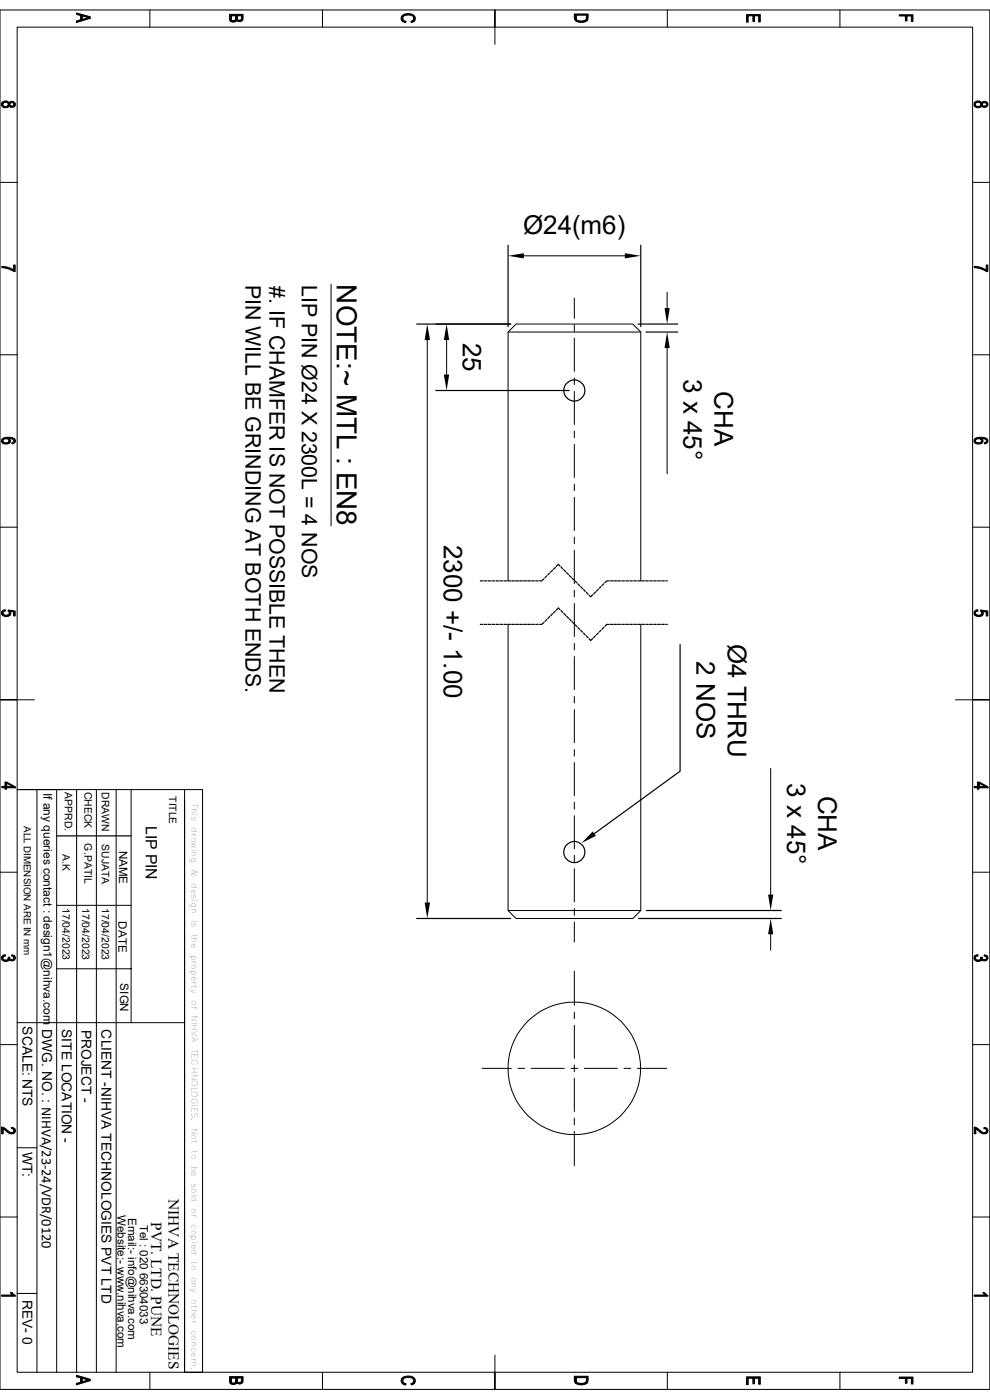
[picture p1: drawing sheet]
<svg xmlns="http://www.w3.org/2000/svg" width="210mm" height="297mm" viewBox="0 0 210 297" stroke-linecap="round" stroke-linejoin="round" font-family="sans-serif">
<g fill="none" stroke="#000" stroke-width=".21">
<path d="M0 2.1h210v292.7h-210zM3.6 5.8h202.7v285.3h-202.7zM31.8 2.1v3.7M68.4 2.1v3.7M105 2.1v7.3M141.6 2.1v3.7M178.2 2.1v3.7M0 38.7h3.6M206.3 38.7h3.7M111.1 54.3h21.4M0 75.3h3.6M70.2 60.3v51.2"/>
<path d="M90.6 72.1v119.4M94.7 72.1v7.4M107.8 70.4h28.1M121.8 63.2v4.3M121.8 68.9v1.4M121.8 71.8v7M141.5 62v3.4M141.5 73.8v26.7M206.3 75.3h3.7M121.8 80.2v1.4M121.8 83v7M121.8 91.4v1.4"/>
<path d="M121.8 94.3v7M0 111.8h3.6M121.8 102.7v1.4M121.8 105.5v7.1M121.8 114v1.4M121.8 116.8v7M206.3 111.8h3.7M107.8 123.2v-52.8l1.7-1.7h24.7l1.7 1.7v52.8M107.8 132.5v60.7l1.7 1.7h24.7l1.7-1.7v-60.7M121.8 125.2v1.4M121.8 128v7M121.8 136.5v1.4"/>
<path d="M121.8 139.3v7M0 148.5h7.3M121.8 147.7v1.4M121.8 150.5v7.1M121.8 159v1.4M202.7 148.5h7.3M3.6 167.5h35.6M7.8 167.5v123.6M12 167.5v123.6M16.3 167.5v123.6M20.4 167.5v123.6M24.6 167.5v123.6"/>
<path d="M27.8 167.5v49.5M39.2 167.5h3.8v123.6h-3.8zM39.2 169.6v121.5M121.8 161.8v7M121.8 170.2v1.5M121.8 173.1v7M163.5 163v26.8M0 185h3.6M12 192.1h15.8M107.8 193.2h28.1M121.8 181.5v1.4M121.8 184.3v7"/>
<path d="M121.8 192.7v1.5M121.8 195.6v4.3M163.5 198.2v3.4M206.3 185h3.7M3.6 217h35.6M12 205.5h15.8M121.8 206v7.3M121.8 214.7v1.4M121.8 217.5v7M0 221.6h3.6M102.3 226.7h6.2M109.9 226.7h1.4"/>
<path d="M112.7 226.7h7M121.1 226.7h1.5M121.8 225.9v1.5M121.8 228.8v7M121.8 237.2v1.4M124 226.7h7M132.4 226.7h1.4M135.2 226.7h6.2M206.3 221.6h3.7M0 258.2h3.6M3.6 243.5h4.2M121.8 240v7.3"/>
<path d="M206.3 258.2h3.7M3.6 274.4h4.2M31.8 291.1v3.7M68.4 291.1v3.7M105 287.5v7.3M141.6 291.1v3.7M178.2 291.1v3.7"/>
<circle cx="121.8" cy="226.6" r="14.1"/>
</g>
<g fill="none" stroke="#000" stroke-width=".25">
<path d="M107.8 52v17.3M135.9 52v17.3M88.4 68.7h19.9M135.3 68.7h8.5M137 70.4h6.8M92.5 82.8h28.2M101.9 123.2h.5M101.9 132.5h.5M102.7 123.2h.5M102.7 132.5h.5M103.5 123.2h.6M103.5 132.5h.6"/>
<path d="M104.4 123.2h.5M104.4 132.5h.5M105.2 123.2h.5M105.2 132.5h.5M106 123.2h.6M106 132.5h.6M106.9 123.2h.5M106.9 132.5h.5M107.7 123.2h.6M107.7 132.5h.6M108.5 123.2h.6M108.5 132.5h.6"/>
<path d="M109.4 123.2h.6M109.4 132.5h.6M110.2 123.2h.6M110.2 132.5h.6M111.1 123.2h.6M111.1 132.5h.6M111.9 123.2h.6M111.9 132.5h.6M112.8 123.2h.5M112.8 132.5h.5M113.6 123.2h.6M113.6 132.5h.6"/>
<path d="M115.4 122.8l-.5 .4h-.4M115.4 132l-.5 .5h-.4M116 122.2l-.4 .4M116 131.4l-.4 .4M116.6 121.6l-.4 .4M116.6 130.8l-.4 .4M117.2 121l-.4 .4M117.2 130.2l-.4 .4M117.8 120.4l-.4 .4M117.8 129.6l-.4 .4M118.8 120.1l-.4-.4-.4 .5M118.8 129.3l-.4-.3-.4 .5"/>
<path d="M119 120.3l.4 .4M119 129.5l.4 .4M119.6 120.9l.4 .4M119.6 130.1l.4 .5M120.2 121.5l.4 .4M120.2 130.7l.4 .4M120.8 122.1l.4 .4M120.8 131.3l.4 .4M121.4 122.7l.4 .4M121.4 131.9l.4 .4M122 123.3l.4 .4M122 132.5l.4 .4"/>
<path d="M122.6 123.9l.4 .4M122.6 133.1l.4 .4M123.2 124.5l.4 .4M123.2 133.7l.4 .4M123.8 125.1l.4 .4M123.8 134.3l.4 .4M124.4 125.6l.4 .5M124.4 134.9l.4 .4M125.7 126.2l-.4 .4-.3-.3M125.7 135.5l-.4 .4-.3-.4M126.3 125.6l-.4 .4M126.3 134.9l-.4 .4"/>
<path d="M126.9 125l-.4 .4M126.9 134.3l-.4 .4M127.5 124.4l-.4 .4M127.5 133.7l-.4 .4M128.1 123.8l-.4 .4M128.1 133.1l-.4 .4M129.1 123.2h-.4l-.4 .4M129.1 132.5h-.4l-.4 .4M129.4 123.2h.6M129.4 132.5h.6M130.2 123.2h.6M130.2 132.5h.6"/>
<path d="M131.1 123.2h.5M131.1 132.5h.5M131.9 123.2h.6M131.9 132.5h.6M132.8 123.2h.5M132.8 132.5h.5M133.6 123.2h.6M133.6 132.5h.6M134.5 123.2h.5M134.5 132.5h.5M135.3 123.2h.5M135.3 132.5h.5"/>
<path d="M136.1 123.2h.6M136.1 132.5h.6M137 123.2h.5M137 132.5h.5M137.8 123.2h.6M137.8 132.5h.6M138.7 123.2h.5M138.7 132.5h.5M139.5 123.2h.6M139.5 132.5h.6M140.4 123.2h.5M140.4 132.5h.5"/>
<path d="M141.2 123.2h.4M141.2 132.5h.4M144.3 136.7v26.9l-18.2 13.3M12 177.3h15.8M88.4 194.9h19.9M135.5 194.9h30.2M137.2 193.2h28.5"/>
<circle cx="121.8" cy="82.8" r="2.25"/>
<circle cx="121.8" cy="180.8" r="2.25"/>
</g>
<path d="M107.8 54.3l3.3-.6v1.1zM132.5 53.7l3.4 .6-3.4 .5zM90.6 68.7l.6 3.4h-1.1zM94.7 68.7l.6 3.4h-1.2zM94.1 79.5h1.2l-.6 3.3zM141 65.4h1.1l-.6 3.3zM141.5 70.4l.6 3.4h-1.1zM125.7 176.4l.7 .9-3 1.6zM90.1 191.5h1.1l-.6 3.4zM163.5 194.9l.5 3.3h-1.1zM162.9 189.8h1.1l-.5 3.4z" fill="#000"/>
<g fill="#000" stroke="#000" stroke-width=".21">
<path d="M16.2 2.8l2.9 .8v.3l-1.7-.5-.3 .8v-.9l-.9-.3z" fill-rule="evenodd"/>
<path d="M16.2 4.4l.9-.2 .3-.8v.7l1.4-.4 .3 .2-2.9 .9z" fill-rule="evenodd"/>
<path d="M49 3.3v.6a.49 .49 0 0 0 .5 .5 .49 .49 0 0 0 .5-.6v.8l-.4 .1-.6-.1z" fill-rule="evenodd"/>
<path d="M50.3 3.3v.5a.45 .45 0 0 0 .5 .5 .45 .45 0 0 0 .4-.5v.7h-.7l-.2-.1z" fill-rule="evenodd"/>
<path d="M48.7 3h2.9l-.1 1.2-.3 .3v-1.2h-.9v1.1l-.1-.1-.2 .2v-1.2h-1v1.3l-.3-.4z" fill-rule="evenodd"/>
<path d="M85.4 3.9a.65 .65 0 0 0 .7 .6v.3l-.6-.2z" fill-rule="evenodd"/>
<path d="M87.2 4.5l.3-.1 .3-.5v.7l-.6 .2z" fill-rule="evenodd"/>
<path d="M85.3 3.3l.6-.3 1.2-.1 .7 .3 .3 .4v.5l-.3 .5v-.7a1.28 1.28 0 0 0-2-.6l-.4 .4v.8l-.3-.5z" fill-rule="evenodd"/>
<path d="M122.2 3.2v.5a1.13 1.13 0 0 0 1.6 .7 .65 .65 0 0 0 .6-.7l.1 .7-.8 .3h-.8l-.7-.3z" fill-rule="evenodd"/>
<path d="M121.8 3h3l-.1 1.1-.2 .3-.1-1.2h-2.2v1.2l-.4-.5z" fill-rule="evenodd"/>
<path d="M158.4 3.1h2.9v1.6h-.3v-1.4h-.9v1.3h-.4v-1.3h-1v1.4h-.3z" fill-rule="evenodd"/>
<path d="M190.8 3.1h2.9v1.5h-.4v-1.2h-.9v1h-.3v-1h-1.3z" fill-rule="evenodd"/>
<path d="M.5 21.7l.1 .4a.61 .61 0 0 0 .6 .5 .61 .61 0 0 0 .6-.5l-.1 .6a.82 .82 0 0 1-1 0 .82 .82 0 0 1-.2-1z" fill-rule="evenodd"/>
<path d="M2.1 22.1a.46 .46 0 0 0 .4 .4 .46 .46 0 0 0 .5-.4v.5l-.4 .2-.6-.2z" fill-rule="evenodd"/>
<path d="M.6 21.6a.92 .92 0 0 1 1.3 .2 .68 .68 0 0 1 1.1-.2 .68 .68 0 0 1 0 1v-.5a.46 .46 0 0 0-.5-.3 .46 .46 0 0 0-.4 .3l-.1 .5-.1-.2-.1 .3v-.6a.63 .63 0 0 0-.6-.4 .63 .63 0 0 0-.6 .4z" fill-rule="evenodd"/>
<path d="M206.8 21.7l.1 .4a.61 .61 0 0 0 .6 .5 .61 .61 0 0 0 .6-.5v.6l-.2 .1a.79 .79 0 0 1-1-.1 .79 .79 0 0 1-.1-1z" fill-rule="evenodd"/>
<path d="M208.4 22.1a.49 .49 0 0 0 .4 .4 .49 .49 0 0 0 .5-.4v.5l-.3 .2-.6-.2z" fill-rule="evenodd"/>
<path d="M207 21.5a.95 .95 0 0 1 1.2 .3 .68 .68 0 0 1 1.1-.2 .68 .68 0 0 1 0 1v-.5a.49 .49 0 0 0-.5-.3 .49 .49 0 0 0-.4 .3v.5l-.2-.2-.1 .3v-.6a.63 .63 0 0 0-.6-.4 .63 .63 0 0 0-.6 .4z" fill-rule="evenodd"/>
<path d="M.4 56.5l1.3 .2 1.2 .6v-1.1h.3v1.4l-1.5-.6-1.3-.2z" fill-rule="evenodd"/>
<path d="M206.7 56.5l1.5 .3 1 .5v-1.1h.3v1.4h-.2l-1.1-.5-1.5-.3z" fill-rule="evenodd"/>
<path d="M.6 93.5a.72 .72 0 0 0 .6 .4 .72 .72 0 0 0 .7-.4l.1 .5-.4 .2-1-.1z" fill-rule="evenodd"/>
<path d="M1.9 93a.54 .54 0 0 1 .3 .5 .54 .54 0 0 1-.2 .5z" fill-rule="evenodd"/>
<path d="M.5 93.1l.6-.3h1.3l.6 .2v.6a.92 .92 0 0 0-1.1-.6l-.1 .3a.76 .76 0 0 0-1.2 .2v.5a.55 .55 0 0 1-.1-.9z" fill-rule="evenodd"/>
<path d="M3 93a.63 .63 0 0 1 .2 .8 .63 .63 0 0 1-.7 .4v-.3l.5-.3z" fill-rule="evenodd"/>
<path d="M206.9 93.5a.75 .75 0 0 0 .7 .4 .75 .75 0 0 0 .6-.4l.1 .5-.4 .2-1-.2z" fill-rule="evenodd"/>
<path d="M208.2 93a.54 .54 0 0 1 .3 .5 .54 .54 0 0 1-.2 .5z" fill-rule="evenodd"/>
<path d="M206.8 93.1l.6-.3h1.3l.6 .2v.6a1.01 1.01 0 0 0-1.1-.6v.3a.8 .8 0 0 0-1.3 .2v.5a.61 .61 0 0 1-.1-.9z" fill-rule="evenodd"/>
<path d="M209.3 93a.63 .63 0 0 1 .2 .8 .63 .63 0 0 1-.6 .4l-.1-.3 .5-.3z" fill-rule="evenodd"/>
<path d="M.4 129.8l.4-.4h.3v.2l-.5 .3v.7l-.3-.3z" fill-rule="evenodd"/>
<path d="M.6 130a.76 .76 0 0 0 .7 .5 .76 .76 0 0 0 .7-.5v.6l-.5 .2-.9-.2z" fill-rule="evenodd"/>
<path d="M2.1 129.7a.57 .57 0 0 1 0 .9z" fill-rule="evenodd"/>
<path d="M1.7 129.4l1.5 .2v1.1h-.3v-.9l-.8-.1-.1 .9z" fill-rule="evenodd"/>
<path d="M206.7 129.7l.7-.3 .1 .2-.6 .3v.7a.64 .64 0 0 1-.2-.9z" fill-rule="evenodd"/>
<path d="M206.9 130a.72 .72 0 0 0 .7 .5 .72 .72 0 0 0 .7-.5v.6l-.5 .2-.8-.2z" fill-rule="evenodd"/>
<path d="M208.4 129.7a.61 .61 0 0 1 0 .9z" fill-rule="evenodd"/>
<path d="M208 129.4l1.5 .2v1.1h-.3v-.9l-.8-.1-.1 .9v-.7l-.3-.2z" fill-rule="evenodd"/>
<path d="M1.4 166.2v.6h1.3l.6 .3h-1.9z" fill-rule="evenodd"/>
<path d="M1.1 165.9h.3l1.9 1v.2l-1.9-.9v1.2h-.3v-.3h-.7v-.3h.7z" fill-rule="evenodd"/>
<path d="M207.7 166.2v.6h1.3l.6 .3h-1.9z" fill-rule="evenodd"/>
<path d="M207.3 165.9h.4l1.9 1v.2l-1.9-.9v1.2h-.4v-.3h-.6v-.3h.6z" fill-rule="evenodd"/>
<path d="M.6 202.7l.5-.2 .1 .3-.5 .1-.1 .3z" fill-rule="evenodd"/>
<path d="M.5 202.8l.1-.1v.5a.63 .63 0 0 0 .6 .5 .63 .63 0 0 0 .6-.5l-.1 .6a.81 .81 0 0 1-1.1 0 .81 .81 0 0 1-.1-1z" fill-rule="evenodd"/>
<path d="M1.7 203.1h.3v.6l-.1-.2-.1 .3z" fill-rule="evenodd"/>
<path d="M2.5 202.6l.5 .1v.5l-.2-.3-.3-.1z" fill-rule="evenodd"/>
<path d="M2 203.2a.48 .48 0 0 0 .5 .4 .48 .48 0 0 0 .5-.4v-.5a.69 .69 0 0 1 0 1 .69 .69 0 0 1-1 0z" fill-rule="evenodd"/>
<path d="M206.9 202.7l.5-.2 .1 .3-.4 .1-.2 .3z" fill-rule="evenodd"/>
<path d="M206.7 202.9l.2-.2v.5a.63 .63 0 0 0 .6 .5 .63 .63 0 0 0 .6-.5v.6l-.2 .1a.84 .84 0 0 1-.9-.1 .84 .84 0 0 1-.3-.9z" fill-rule="evenodd"/>
<path d="M208 203.1h.4l-.1 .6-.1-.2-.1 .3z" fill-rule="evenodd"/>
<path d="M208.8 202.6l.5 .1v.5l-.1-.3-.5-.1z" fill-rule="evenodd"/>
<path d="M208.3 203.2a.5 .5 0 0 0 .5 .4 .5 .5 0 0 0 .5-.4v-.5a.69 .69 0 0 1 0 1 .69 .69 0 0 1-1 0z" fill-rule="evenodd"/>
<path d="M2.4 239.2a.68 .68 0 0 1 .8 .4 .68 .68 0 0 1-.2 .8v-.7l-.6-.3z" fill-rule="evenodd"/>
<path d="M208.7 239.2a.68 .68 0 0 1 .8 .4 .68 .68 0 0 1-.2 .8v-.7l-.6-.3z" fill-rule="evenodd"/>
<path d="M.3 239.1l.7 .2 .7 .6a.68 .68 0 0 0 .7 .4 .68 .68 0 0 0 .6-.4l-.1 .6h-.7l-1.5-1v1h-.4z" fill-rule="evenodd"/>
<path d="M206.7 239.1l.6 .2 .8 .6a.69 .69 0 0 0 .6 .4 .69 .69 0 0 0 .6-.4v.5l-.8 .1-1.5-1v1h-.3z" fill-rule="evenodd"/>
<path d="M2.2 274.2h.4v.5z" fill-rule="evenodd"/>
<path d="M.3 274.7h2.3l.1-.3 .6 .4v.2h-3z" fill-rule="evenodd"/>
<path d="M208.5 274.2h.4v.5z" fill-rule="evenodd"/>
<path d="M206.7 274.7h2.2l.1-.3 .6 .4v.2h-2.9z" fill-rule="evenodd"/>
<path d="M16.2 291.8l2.9 .8v.3l-1.7-.5-.3 .8v-.9l-.9-.2z" fill-rule="evenodd"/>
<path d="M16.2 293.5l.9-.3 .3-.8v.8l1.3-.4 .4 .1-2.9 .9z" fill-rule="evenodd"/>
<path d="M49 292.4v.5a.49 .49 0 0 0 .5 .5 .49 .49 0 0 0 .5-.5v.7l-.9 .1-.1-.1z" fill-rule="evenodd"/>
<path d="M50.3 292.4v.4a.45 .45 0 0 0 .5 .5 .45 .45 0 0 0 .4-.5v.7h-.7l-.2-.1z" fill-rule="evenodd"/>
<path d="M48.7 292.1h2.9l-.1 1.1-.3 .3v-1.1h-.9v1l-.1-.1-.2 .3v-1.2h-1v1.2l-.3-.4z" fill-rule="evenodd"/>
<path d="M85.4 292.9a.82 .82 0 0 0 .7 .7v.2l-.6-.2z" fill-rule="evenodd"/>
<path d="M87.2 293.5l.4-.2 .2-.4v.7l-.6 .2z" fill-rule="evenodd"/>
<path d="M85.4 292.2l.9-.3 .9 .1a.91 .91 0 0 1 .8 .6 .91 .91 0 0 1-.2 1v-.7a1.22 1.22 0 0 0-1.8-.6l-.6 .5v.7l-.3-.4a.76 .76 0 0 1 .3-.9z" fill-rule="evenodd"/>
<path d="M122.2 292.3v.4a.97 .97 0 0 0 1.4 .8 .74 .74 0 0 0 .8-.8l.1 .8-.2 .1-.8 .2h-.7l-.6-.3z" fill-rule="evenodd"/>
<path d="M121.8 292h3l-.1 1.2-.2 .3-.1-1.2h-2.2v1.2l-.4-.6z" fill-rule="evenodd"/>
<path d="M158.4 292.1h2.9v1.6h-.3v-1.3h-.9v1.2h-.4v-1.2h-1v1.4h-.3z" fill-rule="evenodd"/>
<path d="M190.8 292.1h2.9v1.5h-.4v-1.2h-.9v1.1h-.3v-1.1h-1.3z" fill-rule="evenodd"/>
</g>
<text font-size="5.9" x="71.5" y="60.3" transform="rotate(90 71.5 60.3)">NOTE:~ MTL : EN8</text>
<g font-size="5.5">
<text x="111" y="49.7">Ø24(m6)</text>
<text x="98.2" y="72.8" transform="rotate(90 98.2 72.8)">25</text>
<text x="145" y="80.3" transform="rotate(90 145 80.3)">3 x 45°</text>
<text x="151.6" y="82.9" transform="rotate(90 151.6 82.9)">CHA</text>
<text x="94.2" y="115.6" transform="rotate(90 94.2 115.6)">2300 +/- 1.00</text>
<text x="154.4" y="136.5" transform="rotate(90 154.4 136.5)">Ø4 THRU</text>
<text x="147.7" y="140.3" transform="rotate(90 147.7 140.3)">2 NOS</text>
<text x="167" y="166.2" transform="rotate(90 167 166.2)">3 x 45°</text>
<text x="173.6" y="168.8" transform="rotate(90 173.6 168.8)">CHA</text>
</g>
<g font-size="4.5">
<text x="52.1" y="60.4" transform="rotate(90 52.1 60.4)">PIN WILL BE GRINDING AT BOTH ENDS.</text>
<text x="57.1" y="60.7" transform="rotate(90 57.1 60.7)">#. IF CHAMFER IS NOT POSSIBLE THEN</text>
<text x="64" y="60.5" transform="rotate(90 64 60.5)">LIP PIN Ø24 X 2300L = 4 NOS</text>
</g>
<g font-size="3.3">
<text x="30.9" y="175.2" transform="rotate(90 30.9 175.2)">LIP PIN</text>
<text x="35.8" y="254.3" transform="rotate(90 35.8 254.3)">NIHVA TECHNOLOGIES</text>
<text x="32.1" y="259.3" transform="rotate(90 32.1 259.3)">PVT. LTD. PUNE</text>
</g>
<g font-size="2.9">
<text x="4.7" y="217.8" transform="rotate(90 4.7 217.8)">SCALE: NTS</text>
<text x="8.9" y="218.3" transform="rotate(90 8.9 218.3)">DWG. NO. : NIHVA/23-24/VDR/0120</text>
<text x="13.1" y="218.3" transform="rotate(90 13.1 218.3)">SITE LOCATION -</text>
<text x="17.3" y="218.4" transform="rotate(90 17.3 218.4)">PROJECT -</text>
<text x="21.5" y="218.4" transform="rotate(90 21.5 218.4)">CLIENT -NIHVA TECHNOLOGIES PVT LTD</text>
<text x="4.7" y="244.3" transform="rotate(90 4.7 244.3)">WT:</text>
<text x="4.7" y="275.8" transform="rotate(90 4.7 275.8)">REV- 0</text>
</g>
<g font-size="2.5">
<text x="9.2" y="168.2" transform="rotate(90 9.2 168.2)">If any queries contact : design1@nihva.com</text>
<text x="25.3" y="180.5" transform="rotate(90 25.3 180.5)">NAME</text>
<text x="25.1" y="195.5" transform="rotate(90 25.1 195.5)">DATE</text>
<text x="25.5" y="208.6" transform="rotate(90 25.5 208.6)">SIGN</text>
<text x="24.9" y="257.8" transform="rotate(90 24.9 257.8)">Website:- www.nihva.com</text>
<text x="27.2" y="258.4" transform="rotate(90 27.2 258.4)">Email:- info@nihva.com</text>
<text x="29.6" y="259.8" transform="rotate(90 29.6 259.8)">Tel : 020 66304033</text>
</g>
<g font-size="2.2">
<text x="17.9" y="168" transform="rotate(90 17.9 168)">CHECK</text>
<text x="13.8" y="168.1" transform="rotate(90 13.8 168.1)">APPRD.</text>
<text x="21.6" y="168.1" transform="rotate(90 21.6 168.1)">DRAWN</text>
<text x="35.9" y="169" transform="rotate(90 35.9 169)">TITLE</text>
<text x="17.9" y="178.9" transform="rotate(90 17.9 178.9)">G.PATIL</text>
<text x="21.6" y="179.1" transform="rotate(90 21.6 179.1)">SUJATA</text>
<text x="13.3" y="181.1" transform="rotate(90 13.3 181.1)">A.K</text>
<text x="13.3" y="192.6" transform="rotate(90 13.3 192.6)">17/04/2023</text>
<text x="17.4" y="192.6" transform="rotate(90 17.4 192.6)">17/04/2023</text>
<text x="21.6" y="192.6" transform="rotate(90 21.6 192.6)">17/04/2023</text>
</g>
<text font-size="2.1" x="5" y="175.3" transform="rotate(90 5 175.3)">ALL DIMENSION ARE IN mm</text>
<g font-size="1.8">
<text x="40.6" y="170.3" transform="rotate(90 40.6 170.3)">This</text>
<text x="40.6" y="175.5" transform="rotate(90 40.6 175.5)">drawing</text>
<text x="40.6" y="184.4" transform="rotate(90 40.6 184.4)">&amp;</text>
<text x="40.6" y="187.4" transform="rotate(90 40.6 187.4)">design</text>
<text x="40.6" y="195.1" transform="rotate(90 40.6 195.1)">is</text>
<text x="40.6" y="198" transform="rotate(90 40.6 198)">the</text>
<text x="40.6" y="202.5" transform="rotate(90 40.6 202.5)">property</text>
<text x="40.6" y="212.1" transform="rotate(90 40.6 212.1)">of</text>
<text x="40.6" y="215.4" transform="rotate(90 40.6 215.4)">NIHVA</text>
<text x="40.6" y="222.5" transform="rotate(90 40.6 222.5)">TECHNOLOGIES.</text>
<text x="40.6" y="239.3" transform="rotate(90 40.6 239.3)">Not</text>
<text x="40.6" y="244" transform="rotate(90 40.6 244)">to</text>
<text x="40.6" y="247.3" transform="rotate(90 40.6 247.3)">be</text>
<text x="40.6" y="251" transform="rotate(90 40.6 251)">sold</text>
<text x="40.6" y="256.3" transform="rotate(90 40.6 256.3)">or</text>
<text x="40.6" y="259.7" transform="rotate(90 40.6 259.7)">copied</text>
<text x="40.6" y="267.5" transform="rotate(90 40.6 267.5)">to</text>
<text x="40.6" y="270.9" transform="rotate(90 40.6 270.9)">any</text>
<text x="40.6" y="275.6" transform="rotate(90 40.6 275.6)">other</text>
<text x="40.6" y="282.1" transform="rotate(90 40.6 282.1)">concern.</text>
</g>
</svg>
